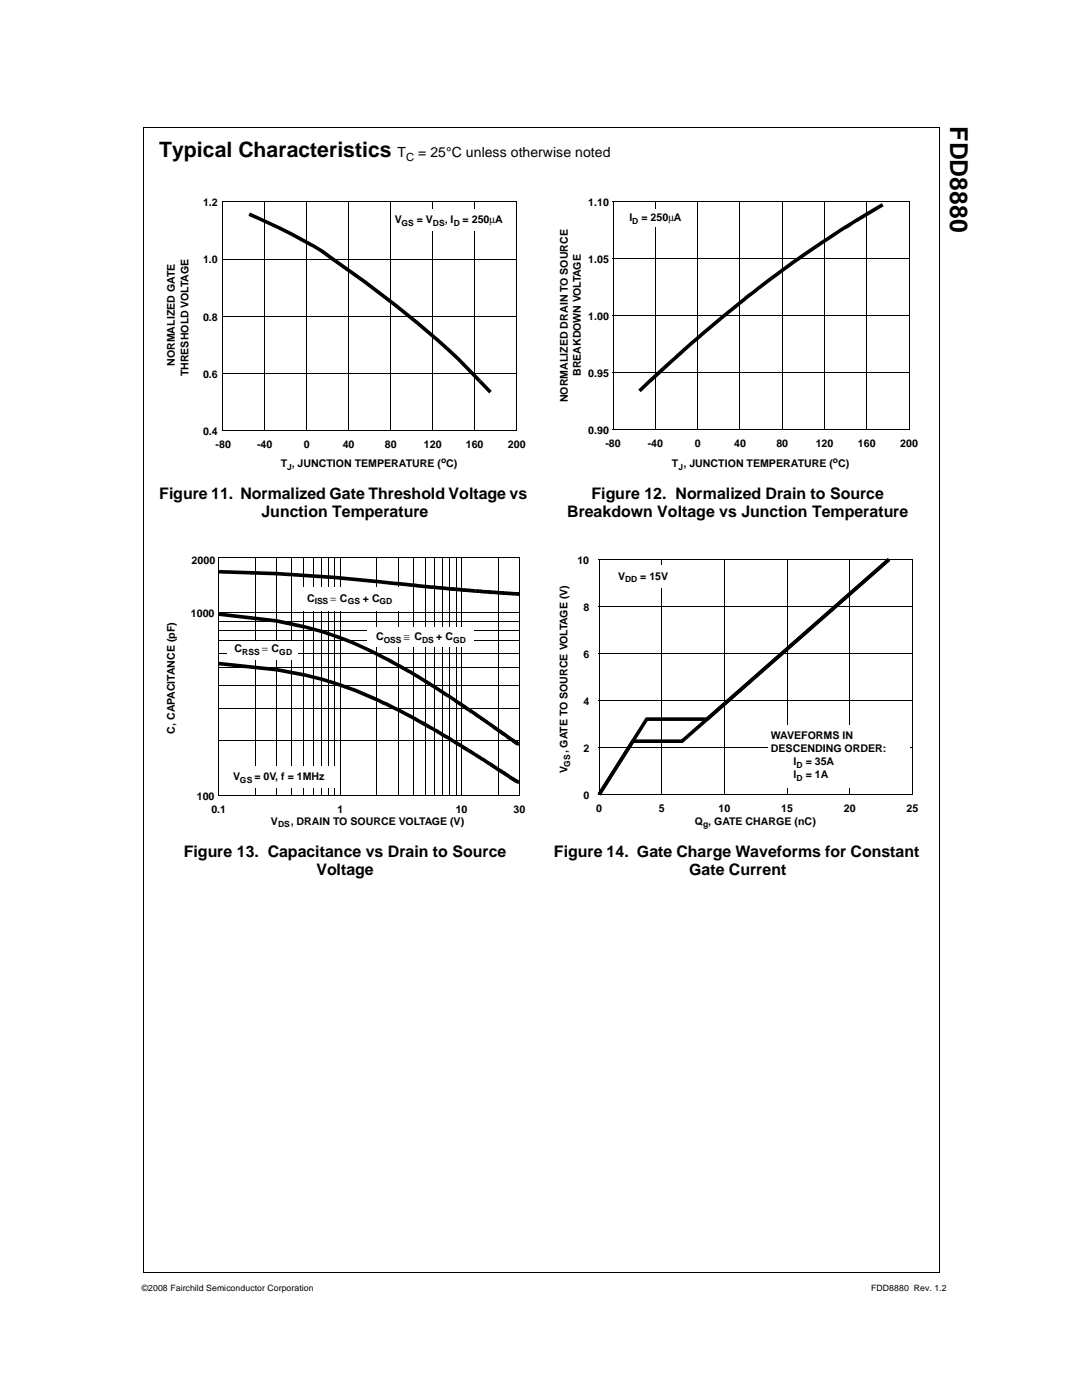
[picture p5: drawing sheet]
<svg xmlns="http://www.w3.org/2000/svg" width="216mm" height="279mm" viewBox="0 0 216 279" stroke-linecap="round" stroke-linejoin="round" font-family="sans-serif">
<g fill="none" stroke="#000" stroke-width=".2">
<path d="M28.6 25.4h158.8M28.6 25.3v228.7M187.3 25.4v228.7M44.4 40.2v45.7M44.4 40.3h58.7M44.4 51.7h58.6M52.8 40.3v45.6M61.2 40.3v45.6M69.5 40.3v45.6M77.9 40.3v45.6M86.3 40.3v45.6M94.7 40.3v45.6"/>
<path d="M103 40.3v45.7M44.4 74.5h58.6M44.4 63.1h58.6M44.3 85.9h58.7M28.5 254h158.8"/>
</g>
<g fill="#000">
<path d="M44.3 51.6l.1 .2zM44.3 40.2l.1 .2zM49.8 42.4l2.1 .9-1.4-.6a123.2 123.2 0 0 1 12.3 6.1l-.3-.2 2 1.3 2.1 1.5-.4 .6 .4-.6 6.3 4.5 6.3 4.8a139.4 139.4 0 0 1 16.7 15.1l-.5 .5-4.2-4.3 .5-.5-.5 .5-2-1.9 .5-.6-.5 .6-2.1-1.9 .5-.5-.5 .5-4.2-3.5 .5-.6-.5 .6-4.2-3.4 .5-.6-.5 .6-6.2-4.8 .4-.6-.4 .6-8.4-6 .4-.6-.4 .6-2-1.3 .4-.6-.4 .7-4.2-2.3 .3-.6-.3 .6-2.1-1.1 .3-.6-.3 .6-4.2-1.9 .3-.7-.3 .7-2.1-.9zM52.7 40.2l.2 .1zM61.1 40.2l.2 .1zM69.4 40.2l.2 .1zM77.8 40.2l.2 .1zM86.2 40.2l.2 .1zM94.6 40.2l.1 .1zM102.9 40.2l.2 .1zM103 51.6l.1 .2zM103 40.2l.1 .2z"/>
<path d="M44.3 74.4l.1 .2zM44.3 63l.1 .2zM95.4 76.3l.5-.5 2.2 2.2-.6 .5zM103 74.4l.1 .2zM103 63l.1 .2zM44.3 85.8l.1 .2zM52.7 85.9l.2 .1zM61.1 85.9l.2 .1zM69.4 85.9l.2 .1zM77.8 85.9l.2 .1zM86.2 85.9l.2 .1zM94.6 85.9l.1 .1z"/>
<path d="M102.9 85.9l.2 .1zM103 85.8l.1 .2z"/>
</g>
<path d="M78 41.9h23.8v4.2h-23.8z" fill="#fff"/>
<g fill="none" stroke="#000" stroke-width=".2">
<path d="M122.3 40.2h59.1M122.3 51.6h59M122.3 40.1v45.7M130.7 40.2v45.6M139.1 40.2v45.6M147.5 40.2v45.6M156 40.2v45.6M164.4 40.2v45.6M172.8 40.2v45.6M181.3 40.2v45.6M122.3 74.4h59M122.3 62.9h59"/>
<path d="M122.2 85.8h59.1"/>
</g>
<g fill="#000">
<path d="M122.2 51.5l.1 .1zM122.2 40.1l.1 .2zM122.2 40.1l.1 .1zM130.6 40.1l.2 .1zM139 40.1l.2 .1zM147.4 40.1l.2 .1zM155.9 40.1l.2 .1zM164.3 40.1l.2 .1zM172.8 40.1l.1 .1zM174.8 41.1l1.1-.5 .3 .6-1.1 .6zM181.2 40.1l.2 .1zM181.3 51.5l.1 .1z"/>
<path d="M181.3 40.1l.1 .2zM122.2 74.3l.1 .2zM122.2 62.9l.1 .1zM127.3 77.8l7.4-6.9 .5 .6-.5-.6 4.2-3.7 .5 .5-.5-.5 5.3-4.5 2.1-1.7 .5 .5-.5-.5 3.1-2.5-1 .8 1-.8 .5 .6-.5-.6 2.2-1.7-1.1 .8 4.2-3.2 .5 .6-.5-.6 2.1-1.5 .5 .6-.5-.6 1.1-.8 1-.7 .4 .6-.4-.6 1.1-.8 5.3-3.5 .4 .6-.4-.6 4.2-2.7 .4 .6-.4-.6 5.3-3.3 .4 .7-4.3 2.5-.3-.6 .3 .6-2.1 1.3 1.1-.6-1.1 .6-.4-.6 .4 .6-1 .7-.4-.6 .4 .6-3.2 2-.3-.6 .3 .6-4.2 2.9-.4-.6 .4 .6-2.1 1.5-.4-.6 .4 .6-2.1 1.5-.4-.6 .4 .6-2.1 1.6-.4-.6 .4 .6-3.2 2.4-.4-.6 .5 .6-2.2 1.7-.4-.6 .4 .6-1 .8-.5-.5 .5 .5-3.1 2.5-.5-.5 .5 .5-4.3 3.6-.4-.6 .4 .6-2.1 1.8-.5-.5 .5 .5-1.1 .9-.4-.5 .4 .5-3.1 2.9-.5-.6 .5 .6-4.2 3.9-.5-.6 .5 .5-2.1 2.1zM181.3 74.3l.1 .2zM181.3 62.9l.1 .1zM122.2 85.7l.1 .1zM122.2 85.8h.1zM130.6 85.8h.2zM139 85.8h.2zM147.4 85.8h.2zM155.9 85.8h.2z"/>
<path d="M164.3 85.8h.2zM172.8 85.8h.1zM181.2 85.8h.2zM181.3 85.7l.1 .1z"/>
</g>
<path d="M124.3 41.8h12.9v3.5h-12.9z" fill="#fff"/>
<g fill="none" stroke="#000" stroke-width=".2">
<path d="M43.7 111.3h60M43.7 111.2v47.5M50.9 111.3v47.4M55.2 111.3v47.4M58.2 111.3v47.4M60.5 111.3v47.4M62.5 111.3v47.4M64.1 111.3v47.4M65.5 111.3v47.4M66.7 111.3v47.4M67.9 111.3v47.4M75.1 111.3v47.4"/>
<path d="M79.4 111.3v47.4M82.4 111.3v47.4M84.8 111.3v47.4M86.7 111.3v47.4M88.3 111.3v47.4M89.7 111.3v47.4M90.9 111.3v47.4M92.1 111.3v47.4M99.4 111.3v47.4M103.6 111.3v47.5M43.7 122.3h59.9M43.7 136.8h59.9"/>
<path d="M43.7 133.3h59.9M43.7 130.4h59.9M43.7 127.9h59.9M43.7 125.8h59.9M43.7 123.9h59.9M43.6 158.7h60M43.7 158.7h59.9M43.7 147.7h59.9M43.7 141.3h59.9"/>
</g>
<g fill="#000">
<path d="M43.6 111.2l.1 .2zM43.6 111.2l.1 .1zM43.7 113.7l11.5 .4 11.6 .8 7.8 .7v.8v-.8l2 .3-.1 .7 .1-.7 2.5 .2-.1 .7 .1-.7 1.3 .1v.8v-.8l1.3 .2-.1 .7 .1-.7h1.1l.5 .1-.1 .8v-.8l3 .3v.7v-.7l1.4 .2v.7v-.7h.9l-.1 .8v-.8l1 .1-.1 .7v-.7l.6 .1-.1 .7v-.7h.6l-.1 .7v-.7l.6 .1v.7v-.7h.5l-.1 .7v-.7h.5l-.1 .8v-.8l.6 .1-.1 .7v-.7h.5l-.1 .7v-.7l.6 .1-.1 .7v-.7h.7l-.1 .7v-.7h.5h.1l-.1 .8v-.8l.6 .1-.1 .7h-.3l.1-.8-.1 .8-.4-.1 .2-.7-.1 .7h-.6l.1-.7-.1 .7-.6-.1 .2-.7-.1 .7h-.7l.2-.7-.1 .7h-.5l.1-.8v.8l-.5-.1 .1-.7-.1 .7h-.5l.2-.7-.1 .7-.5-.1 .1-.7-.1 .7h-.6l.2-.7-.1 .7-.6-.1 .2-.7-.1 .7h-.9l.1-.8-.1 .8-.9-.1 .1-.7-.1 .7-1.3-.2v-.7v.7h-.4l-3.5-.3 .2-.8-.1 .8-1.7-.2 .1-.7-.1 .7-1.3-.1 .1-.7v.7l-4.2-.5 .1-.7v.7l-9-.8 .1-.7-.1 .7-11.5-.8v-.7v.7l-11.5-.3zM50.9 111.2l.1 .1zM55.1 111.2l.2 .1zM58.1 111.2l.2 .1zM60.5 111.2l.1 .1zM62.4 111.2l.2 .1zM64 111.2l.2 .1zM65.4 111.2l.2 .1zM66.6 111.2l.2 .1zM67.8 111.2l.2 .1z"/>
<path d="M75.1 111.2l.1 .1zM79.3 111.2l.2 .1zM82.3 111.2l.2 .1zM84.7 111.2l.1 .1zM86.6 111.2l.2 .1zM88.2 111.2l.2 .1zM89.6 111.2l.2 .1zM90.9 111.2l.1 .1zM92 111.2l.2 .1zM94.7 117.6h.6l-.1 .8v-.8l.7 .1-.1 .7v-.7h.5v.7v-.7l.6 .1-.1 .7v-.7h.9l-.1 .7v-.7h.5l-.1 .8v-.8l.9 .1-.1 .7v-.7h.5l-.1 .8v-.8l.8 .1-.2 .7v-.7h.7l-.1 .7v-.7l.7 .1v.7v-.7h.8l-.1 .7v-.7h.7l-.1 .8v-.8l.8 .1-.1 .7v-.7h.2v.7h-.4l.1-.8-.1 .8-.8-.1 .1-.7v.7h-.7l.1-.7v.7l-.8-.1 .2-.7-.1 .7h-.7l.1-.7-.1 .7h-.4l-.2-.1 .2-.7-.1 .8-.7-.1 .2-.7-.1 .7h-.6l.1-.8-.1 .8-.8-.1 .1-.7-.1 .7h-.4l.1-.7-.1 .7-.8-.1 .1-.7-.1 .7h-.6l.1-.7v.7h-.2l-.2-.1 .2-.7-.1 .8-.7-.1 .1-.7-.1 .7h-.3zM99.3 111.2l.1 .1zM103.3 118.2h.2v.7h-.2z"/>
<path d="M103.6 111.2l.1 .2zM43.6 122.2l.1 .2zM43.6 136.7l.1 .2zM43.6 133.2l.1 .1zM43.6 130.3l.1 .2zM43.6 127.8l.1 .2zM43.6 125.7l.1 .2zM43.6 123.9l.1 .1zM43.7 122.2l11.6 1.4 5.3 1.1 3.8 1h-.2l4.8 1.6 4.6 2.1 3.2 1.6-.3 .6 .3-.6 1.1 .5-.2-.1 .8 .5-.4 .6 .4-.6 .7 .4-.3 .6 .3-.6 1.1 .6-.3-.2 .6 .3-.4 .7 .4-.7 1.8 1.1-.6-.4 .6 .4-.4 .6 .4-.6 1.9 1.1-.3 .7 .3-.7 2.1 1.3-.4 .6 .4-.6 .7 .5-.4 .6 .4-.6 .7 .4-.4 .6 .3-.6 1 .6-.4 .6 .3-.6 .6 .4-.3 .6 .3-.6 1.9 1.2 .2 .2-.4 .6 .3-.7 .4 .2 .2 .2-.4 .6 .3-.7 .5 .3 .2 .2-.4 .6 .4-.6 .4 .2 .2 .2-.4 .6 .4-.6 .4 .2-.4 .7 .4-.7 .3 .3-.3 .6-.3-.2 .5-.5-.4 .6-.4-.3 .4-.6-.4 .6-.5-.3 .5-.6-.4 .6-.4-.2-.3-.2 .5-.6-.4 .6-.7-.4 .5-.6-.4 .6-.3-.1-.3-.2 .5-.6-.4 .6-1.5-1.1 .3-.6-.3 .7-.7-.4 .4-.6-.3 .6-1-.6 .5-.6-.4 .6-.3-.2 .8 .5-1.9-1.2 .4-.6-.4 .6-1.1-.7 .4-.6-.4 .6-1.2-.7 1.1 .7-2.1-1.4 .4-.5-.4 .6-1-.6 1.3 .8-1.8-1.2 .3-.6-.3 .7-.6-.4 .3-.6-.3 .6-1.3-.7 .4-.6-.4 .6-2.3-1.3 .4-.6-.3 .6-1.3-.6 .3 .2-.9-.5 .3-.6-.3 .6-2.3-1.1 .4-.6-.3 .6-2.8-1.3 .3-.6-.3 .6-1.8-.7 .3-.7-.3 .7-2.1-.8 .3-.6-.3 .6-2.6-.8 .2-.7-.2 .7-3.5-1 .1-.7-.1 .7-5.4-1.1 .2-.7-.2 .7-11.5-1.4zM43.7 132.1l11.6 1.2 5.3 1 3.8 .9h-.2l6.8 2.2h-.2l6 2.6-.3 .7 .3-.7 .8 .4-.4-.2 1.3 .6-.4 .7 .4-.7 .7 .4-.3 .6 .3-.6 2 1-.3 .7 .3-.7 1.7 .9-.5-.3 1 .6-.4 .6 .4-.6 1.4 .8-.5-.3 .5 .3-.4 .6 .3-.6 .7 .3-.2-.1 .4 .2-.4 .7 .4-.7 1.1 .7-.3-.2 .3 .2-.4 .6 .4-.6 .7 .4-.3-.2 .3 .2-.4 .6 .4-.6 .7 .4-.4 .6 .3-.6 1.2 .7-.3 .6 .3-.6 1.1 .6-.4 .7 .4-.7 .5 .3-.4 .7 .4-.7 .3 .2 .2 .2-.4 .6 .3-.7 1.2 .7 .2 .2-.4 .6 .4-.7 .2 .2 .2 .1-.4 .6 .3-.7 .3 .2 .2 .1-.4 .6 .4-.6 .2 .1-.4 .7-.4-.3 .4-.6-.4 .6-.3-.1-.1-.1 .4-.6-.4 .6-.4-.3 .4-.6-.4 .6-.8-.5 .3-.6-.3 .6-.6-.3 .5-.6-.4 .6-.5-.3 .4-.6-.4 .6-1-.7 .3-.6-.3 .7-.7-.4 .4-.6-.3 .6-1.3-.7 .5-.6-.4 .6-.7-.4 .4-.6-.4 .6-.4-.2 .6 .3-.9-.5 .4-.6-.4 .6-1.2-.7 .4-.6-.4 .6-.8-.4 .3-.7-.3 .7-2-1.1 .4-.7-.4 .7-.5-.3 .3-.7-.3 .7-1.9-1 .3-.6-.3 .6-2.3-1.2 .3-.6-.2 .6-1.9-.8 .3-.6-.3 .6-5-2.2 .3-.6-.3 .6-3.9-1.3 .3-.7-.3 .7-2.6-.8 .2-.7-.2 .7-3.5-.9 .1-.7-.1 .7-5.4-1 .2-.7-.2 .7-11.5-1.2zM103.6 122.2l.1 .2zM103.6 136.7l.1 .2z"/>
<path d="M103.6 133.2l.1 .1zM103.6 130.3l.1 .2zM103.6 127.8l.1 .2zM103.6 125.7l.1 .2zM103.6 123.9l.1 .1zM43.6 158.6l.1 .2zM43.6 147.6l.1 .2zM43.6 141.3l.1 .1zM43.6 158.7l.1 .1zM50.9 158.7l.1 .1zM55.1 158.7l.2 .1zM58.1 158.7l.2 .1z"/>
<path d="M60.5 158.7l.1 .1zM62.4 158.7l.2 .1zM64 158.7l.2 .1zM65.4 158.7l.2 .1zM66.6 158.7l.2 .1zM67.8 158.7l.2 .1zM75.1 158.7l.1 .1zM79.3 158.7l.2 .1zM82.3 158.7l.2 .1zM84.7 158.7l.1 .1zM86.6 158.7l.2 .1zM88.2 158.7l.2 .1z"/>
<path d="M89.6 158.7l.2 .1zM90.9 158.7l.1 .1zM92 158.7l.2 .1zM93.6 149.4l.1 .2-.3 .6 .2-.7 .5 .3-.4 .6 .4-.6 .5 .3-.4 .6 .4-.6 .4 .2-.4 .6 .3-.6 .5 .3-.4 .6 .4-.6 .5 .3-.4 .6 .4-.6 .1 .1-.4 .6 .4-.6 1 .6-.3 .6 .3-.6 .5 .4-.3 .6 .3-.6 .8 .5-.3 .6 .2-.7 .4 .2 .2 .2-.5 .6 .4-.7 .4 .3-.4 .6 .4-.7 .3 .2 .1 .2-.4 .6 .4-.7 .5 .4-.3 .6 .3-.6 .2 .1h.1l-.5 .6 .4-.6 .2 .1-.4 .7 .4-.7-.2 .7 .2-.7 .5 .4-.4 .6 .4-.7 .2 .1-.4 .7 .4-.7 .7 .5-.3 .7-.7-.5 .5-.6-.4 .7-.6-.4 .5-.5-.4 .5-.2-.1 .4-.6-.3 .6-.3-.1 .1 .1-.4-.3 .5-.5-.5 .5 .2 .1-.4-.2 .4-.6-.4 .6-.6-.4 .5-.5-.4 .5h-.1l.4-.6-.4 .6-.4-.3 .5-.5-.4 .6-.4-.3 .5-.5-.4 .5-.3-.1 .4-.6-.3 .6-.4-.2 .5-.5-.4 .5-.4-.2 .4-.6-.4 .6-1.4-.9 .6 .4-.3-.2 .4-.6-.3 .6-.3-.2 .4-.6-.4 .7-.3-.2 .3-.6-.3 .6-.2-.1 .3 .2-.8-.6 .4 .3-.2-.1 .4-.6-.4 .6-.1-.1 .4-.6-.4 .6-.4-.2 .5-.6-.4 .6-.2-.1 .4-.6-.4 .6-.1-.1 .3 .2-1-.7 .4-.6-.4 .7-.4-.3 .4-.6-.3 .7-.3-.2-.2-.1zM93.7 141.4l.4 .2-.4 .7 .4-.7 .5 .4-.4 .6 .4-.6 .7 .5-.4 .6 .3-.7 .2 .1 .2 .2-.4 .5 .4-.5 .3 .2-.4 .6 .4-.6h.1l-.4 .7 .4-.7 .4 .3-.5 .6 .4-.6 .5 .3-.4 .5 .3-.5h.2l-.4 .7 .3-.7 .5 .4-.4 .5 .4-.6 1 .8-.4 .5 .4-.6 .3 .3 .2 .1-.5 .6 .4-.6 .3 .1 .1 .1-.5 .6 .5-.6 .4 .3-.3 .6 .2-.6h.2l.1 .2-.4 .5 .4-.5 .3 .1-.4 .6 .2-.6 .5 .3-.4 .5 .2-.6h.2l.2 .2-.5 .6 .4-.7 .2 .2-.3 .6 .3-.6 .2 .1-.4 .6 .4-.6 .2 .1-.4 .6 .4-.6 .3 .2-.4 .7 .3-.7 .2 .1-.4 .6-.3-.2 .4-.6-.4 .6-.5-.3 .3 .2-.2-.2 .5-.6-.5 .6-.4-.3 .5-.5-.4 .6-.4-.3 .5-.5-.4 .6-.5-.4 .5-.5-.4 .6-.8-.6 .5-.5-.4 .6-.4-.3 .5-.5-.4 .6-.6-.4 .5-.5-.4 .5-1-.6-.1-.1 .5-.5-.4 .5-.1-.1 .3-.6-.3 .7-.2-.1 .2 .1-.6-.4 .6-.5-.5 .5-.1-.1 .4-.6-.4 .7-.4-.3 .5-.5-.4 .6-.2-.1 .3 .1-1-.7 .6 .5-.5-.4 .4-.6-.4 .7-.3-.3 .5-.5-.5 .5-.2-.1 .5-.6-.4 .6-.7-.5 .4-.6-.4 .7-.4-.3 .4-.6-.3 .6-.2-.1zM99.3 158.7l.1 .1zM101.4 146.7l.1 .1-.5 .5 .4-.5 .2 .1-.4 .6 .4-.6 .2 .2-.4 .5 .4-.6 .2 .2 .2 .1-.4 .6 .4-.6 .5 .3 .1 .2-.5 .5 .3-.7 .5 .3-.4 .6 .3-.6 .3 .2-.2-.2 .2 .2-.2 .6v-.7l.6 .2-.2-.1-.5 .6 .4-.6-.2 .6h-.2l-.3-.1 .4-.7-.4 .7-.1-.1-.1-.2 .6-.4-.5 .6-.4-.3-.1-.2 .6-.3-.5 .5-.2-.2 .4-.6-.4 .6-.2-.1-.2-.1 .4-.6-.4 .6-.4-.3 .5-.5-.5 .5-.3-.3zM101.7 154.7l.4 .2-.5 .6 .4-.6 .4 .2-.4 .6 .3-.6 .5 .3-.4 .6 .3-.6 .4 .2-.4 .6 .3-.7 .3 .2-.2-.1 .2 .1-.3 .6 .2-.7 .3 .1-.3 .7-.5-.2 .4-.6-.4 .6-.2-.2 .5-.5-.4 .6-.4-.3 .5-.5-.5 .6-.4-.3 .5-.5-.4 .5-.4-.2 .5-.6-.4 .6h-.2zM103.5 148.1l.2 .1-.4 .7-.2-.2zM103.5 155.7l.2 .2-.4 .6-.2-.1zM103.6 158.6l.1 .2zM103.6 147.6l.1 .2z"/>
<path d="M103.6 141.3l.1 .1z"/>
</g>
<g fill="#fff">
<path d="M44.5 153h22.5v4.3h-22.5z"/>
<path d="M58.9 117.2h21.5v4.7h-21.5z"/>
<path d="M73.2 125.3h21.4v3.8h-21.4z"/>
<path d="M45.4 127.9h14v3.7h-14z"/>
</g>
<path d="M119.5 111.5v47M119.5 111.6h62.5M132 111.6v46.9M144.4 111.6v46.9M157 111.6v46.9M169.5 111.6v46.9M181.9 111.6v47M119.5 139.8h62.4M119.5 130.4h62.4M119.5 121h62.4M119.4 158.5h62.5M119.5 149.2h62.4" fill="none" stroke="#000" stroke-width=".2"/>
<g fill="#000">
<path d="M119.4 111.5l.1 .2zM119.4 111.5l.2 .1zM131.9 111.5l.1 .1zM144.4 111.5l.1 .1zM156.9 111.5l.2 .1zM169.4 111.5l.1 .1zM181.9 111.5l.1 .1zM181.9 111.5l.1 .2zM119.4 139.7l.1 .2zM119.4 130.3l.1 .2zM119.4 120.9l.1 .2zM181.9 139.7l.1 .2z"/>
<path d="M181.9 130.3l.1 .2zM181.9 120.9l.1 .2zM128.8 143.2h.2l.2 .5-9.4 15-.6-.3zM126 147.6h.2l.3 .5-6.7 10.6-.6-.3zM119.4 158.4l.1 .2zM119.4 149.1l.1 .2zM119.4 158.5l.2 .1zM126.2 147.6h9.8l.2 .6-10 .1zM129 143.2h12l.2 .6-12.2 .1zM131.9 158.5l.1 .1zM135.8 147.6l41.2-36.2 .5 .5-41.3 36.3zM140.8 143.2l36.2-31.8 .5 .5-36.3 31.9z"/>
<path d="M144.4 158.5l.1 .1zM156.9 158.5l.2 .1zM169.4 158.5l.1 .1zM181.9 158.5l.1 .1zM181.9 158.4l.1 .2zM181.9 149.1l.1 .2z"/>
</g>
<g fill="#fff">
<path d="M120.7 112.8h14.1v4.5h-14.1z"/>
<path d="M120.7 112.7h14.2v.2h-14.2z"/>
<path d="M134.7 112.8h.2v4.6h-.2z"/>
<path d="M120.6 117.2h14.2v.2h-14.2z"/>
<path d="M120.6 112.7h.2v4.6h-.2z"/>
<path d="M153.4 144.9h27.8v12.2h-27.8z"/>
<path d="M153.4 144.8h28v.3h-28z"/>
<path d="M181.1 144.9h.3v12.4h-.3z"/>
<path d="M153.2 156.9h28v.4h-28z"/>
<path d="M153.2 144.8h.4v12.3h-.4z"/>
</g>
<text font-size="4.9" x="189.5" y="25.2" transform="rotate(90 189.5 25.2)">FDD8880</text>
<text font-size="4.2" x="31.8" y="31.4">Typical Characteristics</text>
<g font-size="3.2">
<text x="31.8" y="99.6">Figure 11. Normalized Gate Threshold Voltage vs</text>
<text x="117.9" y="99.6">Figure 12. Normalized Drain to Source</text>
<text x="52.2" y="103.2">Junction Temperature</text>
<text x="113.1" y="103.2">Breakdown Voltage vs Junction Temperature</text>
<text x="36.6" y="171">Figure 13. Capacitance vs Drain to Source</text>
<text x="110.5" y="171">Figure 14. Gate Charge Waveforms for Constant</text>
<text x="63.1" y="174.5">Voltage</text>
<text x="137.4" y="174.5">Gate Current</text>
</g>
<g font-size="2.8">
<text x="79.3" y="31.4">T</text>
<text x="83.4" y="31.4">= 25°C unless otherwise noted</text>
</g>
<text font-size="2.2" x="81" y="32.1">C</text>
<g font-size="2.1">
<text x="40.5" y="41.2">1.2</text>
<text x="117.3" y="41.1">1.10</text>
<text x="78.7" y="44.5">V</text>
<text x="83.1" y="44.5">= V</text>
<text x="88.7" y="44.5">, I</text>
<text x="92.3" y="44.5">= 250µA</text>
<text x="125.5" y="44.1">I</text>
<text x="127.9" y="44.1">= 250µA</text>
<text x="40.5" y="52.6">1.0</text>
<text x="117.3" y="52.4">1.05</text>
<text x="40.5" y="64">0.8</text>
<text x="117.3" y="63.8">1.00</text>
<text x="34.9" y="73.1" transform="rotate(-90 34.9 73.1)">NORMALIZED GATE</text>
<text x="37.6" y="75.1" transform="rotate(-90 37.6 75.1)">THRESHOLD VOLTAGE</text>
<text x="40.5" y="75.4">0.6</text>
<text x="115.8" y="75.1" transform="rotate(-90 115.8 75.1)">BREAKDOWN VOLTAGE</text>
<text x="117.3" y="75.2">0.95</text>
<text x="113.2" y="80.3" transform="rotate(-90 113.2 80.3)">NORMALIZED DRAIN TO SOURCE</text>
<text x="40.5" y="86.8">0.4</text>
<text x="43" y="89.3">-80</text>
<text x="51.3" y="89.3">-40</text>
<text x="60.6" y="89.3">0</text>
<text x="68.4" y="89.3">40</text>
<text x="76.7" y="89.3">80</text>
<text x="84.5" y="89.3">120</text>
<text x="92.9" y="89.3">160</text>
<text x="101.3" y="89.3">200</text>
<text x="117.3" y="86.6">0.90</text>
<text x="120.7" y="89.1">-80</text>
<text x="129.2" y="89.1">-40</text>
<text x="138.5" y="89.1">0</text>
<text x="146.4" y="89.1">40</text>
<text x="154.8" y="89.1">80</text>
<text x="162.6" y="89.1">120</text>
<text x="171.1" y="89.1">160</text>
<text x="179.5" y="89.1">200</text>
<text x="56" y="93.3">T , JUNCTION TEMPERATURE ( C)</text>
<text x="133.9" y="93.2">T , JUNCTION TEMPERATURE ( C)</text>
<text x="38.2" y="112.5">2000</text>
<text x="115.2" y="112.5">10</text>
<text x="123.2" y="115.7">V</text>
<text x="127.6" y="115.7">= 15V</text>
<text x="38.1" y="123.2">1000</text>
<text x="61.2" y="120.1">C</text>
<text x="65.9" y="120.1">=</text>
<text x="67.8" y="120.1">C</text>
<text x="72.4" y="120.1">+ C</text>
<text x="116.3" y="121.9">8</text>
<text x="46.8" y="130.1">C</text>
<text x="52.2" y="130.1">= C</text>
<text x="75" y="127.7">C</text>
<text x="80.5" y="127.7">≅</text>
<text x="82.6" y="127.7">C</text>
<text x="87" y="127.7">+ C</text>
<text x="116.3" y="131.3">6</text>
<text x="116.3" y="140.7">4</text>
<text x="34.9" y="146.4" transform="rotate(-90 34.9 146.4)">C, CAPACITANCE (pF)</text>
<text x="153.7" y="147.4">WAVEFORMS IN</text>
<text x="46.5" y="155.7">V</text>
<text x="50.7" y="155.7">= 0V, f = 1MHz</text>
<text x="113.2" y="154.3" transform="rotate(-90 113.2 154.3)">V</text>
<text x="113.2" y="150.4" transform="rotate(-90 113.2 150.4)">, GATE TO SOURCE VOLTAGE (V)</text>
<text x="116.3" y="150.1">2</text>
<text x="153.7" y="150.1">DESCENDING ORDER:</text>
<text x="158.2" y="152.7">I</text>
<text x="158.2" y="155.4">I</text>
<text x="160.7" y="152.7">= 35A</text>
<text x="160.7" y="155.4">= 1A</text>
<text x="39.3" y="159.6">100</text>
<text x="116.3" y="159.5">0</text>
<text x="42.2" y="162.3">0.1</text>
<text x="54" y="164.6">V</text>
<text x="58" y="164.6">, DRAIN TO SOURCE VOLTAGE (V)</text>
<text x="67.3" y="162.3">1</text>
<text x="90.9" y="162.3">10</text>
<text x="102.4" y="162.3">30</text>
<text x="118.9" y="162">0</text>
<text x="131.4" y="162">5</text>
<text x="138.6" y="164.6">Q , GATE CHARGE (nC)</text>
<text x="143.3" y="162">10</text>
<text x="155.8" y="162">15</text>
<text x="168.3" y="162">20</text>
<text x="180.8" y="162">25</text>
</g>
<g font-size="1.7">
<text x="80.1" y="45">GS</text>
<text x="86.3" y="45">DS</text>
<text x="90.5" y="45">D</text>
<text x="126.1" y="44.7">D</text>
<text x="57.3" y="93.8">J</text>
<text x="88" y="92.4">o</text>
<text x="135.3" y="93.7">J</text>
<text x="166.1" y="92.4">o</text>
<text x="124.6" y="116.2">DD</text>
<text x="62.7" y="120.6">ISS</text>
<text x="69.4" y="120.6">GS</text>
<text x="75.7" y="120.6">GD</text>
<text x="48.3" y="130.6">RSS</text>
<text x="55.7" y="130.6">GD</text>
<text x="76.5" y="128.3">OSS</text>
<text x="84.2" y="128.3">DS</text>
<text x="90.3" y="128.3">GD</text>
<text x="113.7" y="153" transform="rotate(-90 113.7 153)">GS</text>
<text x="158.8" y="153.2">D</text>
<text x="158.8" y="155.9">D</text>
<text x="47.8" y="156.2">GS</text>
<text x="55.5" y="165.1">DS</text>
<text x="140.2" y="165.1">g</text>
<text x="28.2" y="257.6">©2008 Fairchild Semiconductor Corporation</text>
<text x="173.7" y="257.6">FDD8880 Rev. 1.2</text>
</g>
</svg>
